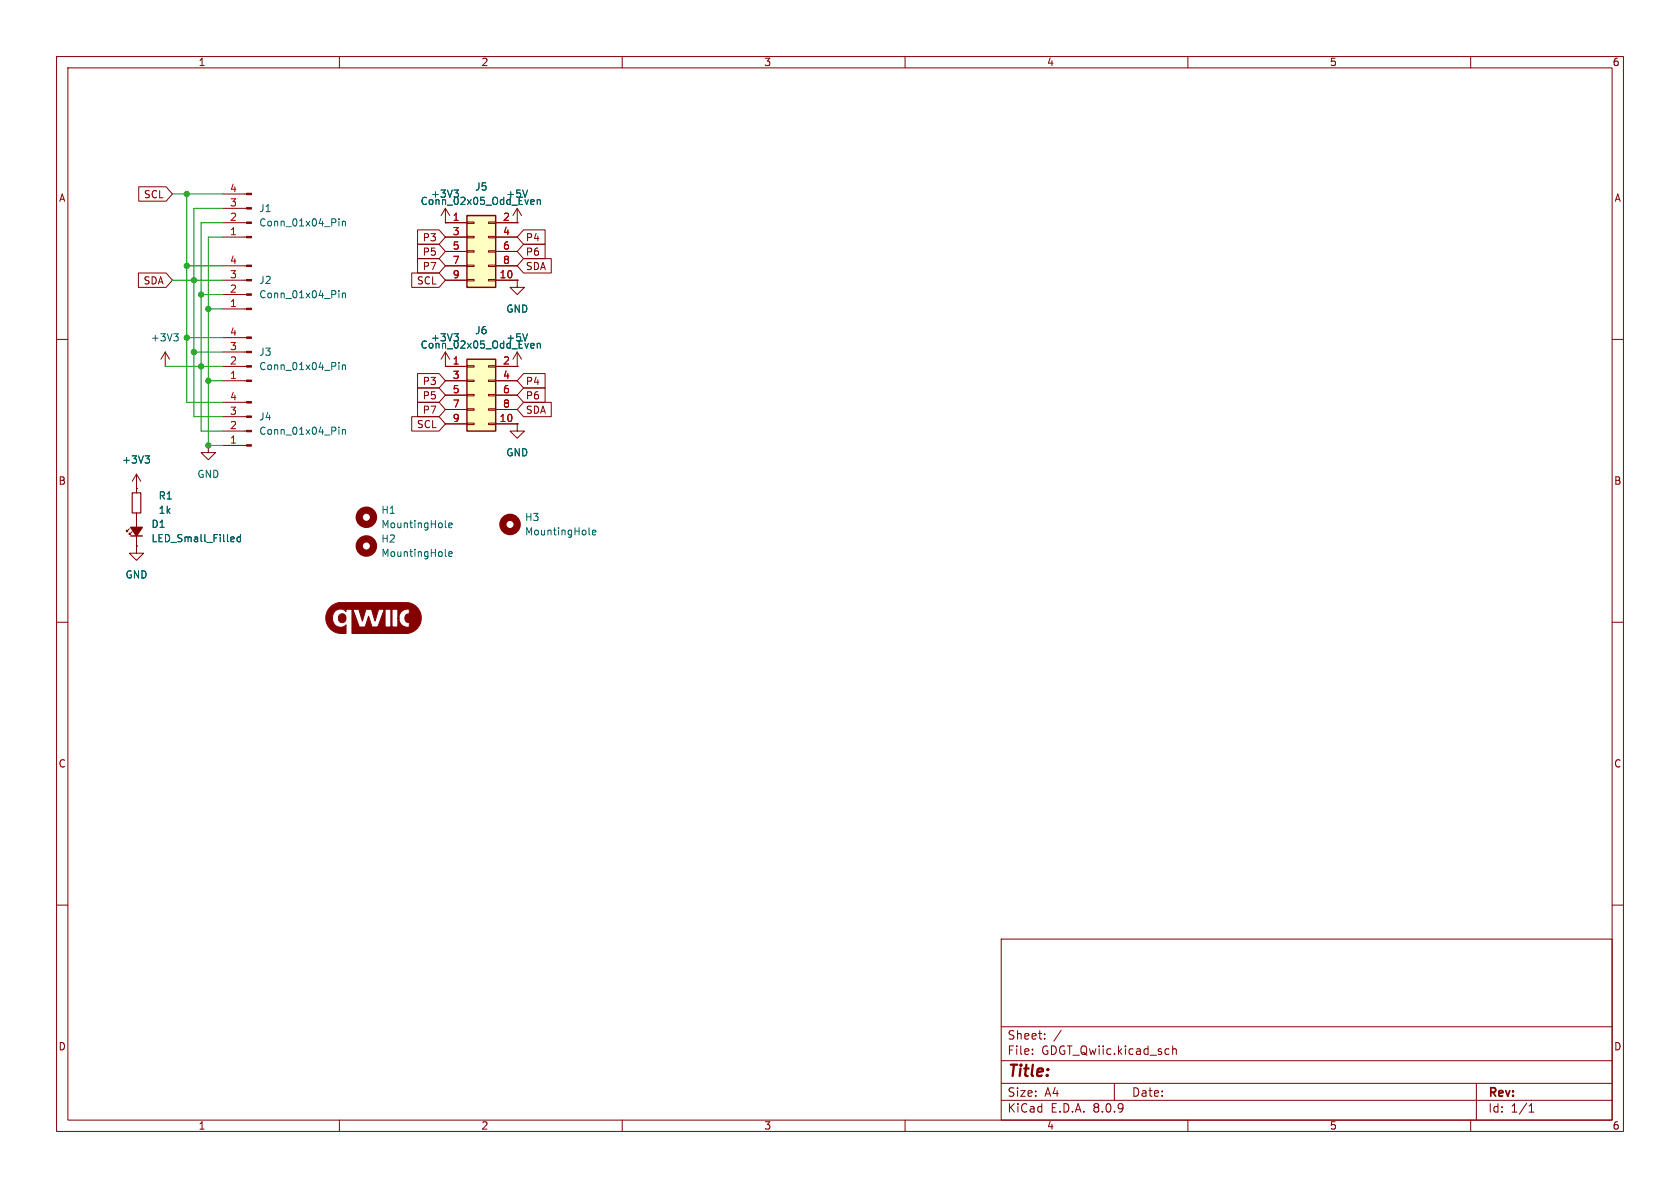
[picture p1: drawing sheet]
<svg xmlns="http://www.w3.org/2000/svg" width="297mm" height="210mm" viewBox="0 0 297 210" stroke-linecap="round" stroke-linejoin="round" font-family="sans-serif">
<g fill="none" stroke="#840000" stroke-width=".18">
<path d="M10 10h277v190h-277zM12 12h273v186h-273zM60 10v2M110 10v2M160 10v2M210 10v2M260 10v2M39.4 34.3h4.2M39.4 36.8h4.2M39.4 39.4h4.2M39.4 41.9h4.2M39.4 47h4.2"/>
<path d="M39.4 49.5h4.2M39.4 52.1h4.2M39.4 54.6h4.2M39.4 59.7h4.2M10 60h2M39.4 71.1h4.2M39.4 73.7h4.2M39.4 76.2h4.2M39.4 78.7h4.2M39.4 62.2h4.2M39.4 64.8h4.2M39.4 67.3h4.2"/>
<path d="M285 60h2M10 110h2M285 110h2M10 160h2M177 166h108v32h-108zM285 160h2M60 198v2M110 198v2M160 198v2M177 194.5h108M177 191.5h108M177 187.5h108"/>
<path d="M177 181.5h108M182.5 186.3v.1M182.5 185.5v.1M184.7 183.6v.1M184.7 182.8v.1M187.6 182.1l-1.3 2M197 191.5v3M207.3 184.9v1.5M207.3 185.5l.2-.1 .4 .1 .1 .9M210 198v2M260 198v2M261 191.5v6.5"/>
<path d="M270.3 196.6h.9M270.3 195.5l.4-.4v1.5"/>
</g>
<g fill="#840000" stroke="#840000" stroke-width=".18">
<path d="M58.4 107.3l.6-.4 .9-.4h12a2.74 2.74 0 0 1 2.6 2.7 2.74 2.74 0 0 1-2.4 2.8h-9.9v-4.3h.2l1.1 3.1h1.1l.6-1.9 .6 1.9h4.5v-1.5h.2a1.51 1.51 0 0 0 1.9 1.6v-.9a.76 .76 0 0 1-.8-.7 .76 .76 0 0 1 .8-.8v-.8a1.54 1.54 0 0 0-1.9 1.6h-.2v-1.6h-1v3.1h-.2v-3.1h-1v3.1h-1.3l1.1-3.1h-1l-.6 2.1-.6-2.1h-1l-.6 2.1-.6-1.7a.36 .36 0 0 0-.1-.4 .36 .36 0 0 0-.4 0h-1.8v.4a1.44 1.44 0 0 0-1.8-.2 1.44 1.44 0 0 0-.6 1.7 1.38 1.38 0 0 0 .9 1.2 1.38 1.38 0 0 0 1.5-.3v1.5a2.87 2.87 0 0 1-2.9-.9 2.87 2.87 0 0 1-.4-3z"/>
<path d="M43.6 34.2h.8v.2h-.8z"/>
<path d="M43.6 36.7h.8v.3h-.8z"/>
<path d="M43.6 39.2h.8v.3h-.8z"/>
<path d="M43.6 41.8h.8v.2h-.8z"/>
<path d="M43.6 46.9h.8v.2h-.8z"/>
<path d="M43.6 49.4h.8v.3h-.8z"/>
<path d="M43.6 51.9h.8v.3h-.8z"/>
<path d="M43.6 54.5h.8v.2h-.8z"/>
<path d="M43.6 71h.8v.2h-.8z"/>
<path d="M43.6 73.5h.8v.3h-.8z"/>
<path d="M43.6 76.1h.8v.2h-.8z"/>
<path d="M43.6 78.6h.8v.3h-.8z"/>
<path d="M43.6 59.6h.8v.2h-.8z"/>
<path d="M43.6 62.1h.8v.3h-.8z"/>
<path d="M43.6 64.6h.8v.3h-.8z"/>
<path d="M43.6 67.2h.8v.2h-.8z"/>
<circle cx="60.5" cy="109.3" r=".75"/>
</g>
<g fill="none" stroke="#006464" stroke-width=".18">
<path d="M59.9 38.7v.1M59.9 39.1v.8M60.5 39.1v.8M60.5 39.2l.2-.1 .3 .1 .1 .7M59.9 51.4v.1M59.9 51.8v.8M60.5 51.8v.8M60.5 51.9l.2-.1 .3 .1 .1 .7M59.9 64.1v.1M59.9 64.5v.8M59.9 75.5v.1M59.9 75.9v.9"/>
<path d="M60.5 64.5v.8M60.5 75.9v.9M60.5 64.6l.2-.1 .3 .1 .1 .7M60.5 76.1l.2-.2 .3 .1 .1 .8"/>
</g>
<path d="M82.5 63.5h5.1v12.7h-5.1z" fill="#ffffc2"/>
<g fill="none" stroke="#840000" stroke-width=".18">
<path d="M29.2 64.8h.1M29.2 62.2l-.8 1.3M29.2 62.2v2.6M29.2 62.2l.8 1.3M36.8 78.7v1.3h1.3l-1.3 1.3-1.2-1.3h1.2M36.8 78.7h.1M78.7 64.8h.1M78.7 64.8h3.8M78.7 74.9h3.8M78.7 67.3h3.8M78.7 69.9h3.8M78.7 72.4h3.8"/>
<path d="M78.7 62.2l-.7 1.3M78.7 62.2v2.6M78.7 62.2l.8 1.3M82.5 74.8h1.3v.3h-1.3zM82.5 72.3h1.3v.2h-1.3zM82.5 69.7h1.3v.3h-1.3zM82.5 67.2h1.3v.2h-1.3zM82.5 64.6h1.3v.3h-1.3zM86.4 74.8h1.2v.3h-1.2zM86.4 72.3h1.2v.2h-1.2zM86.4 69.7h1.2v.3h-1.2zM86.4 67.2h1.2v.2h-1.2z"/>
<path d="M86.4 64.6h1.2v.3h-1.2zM87.6 64.8h3.8M87.6 74.9h3.8M87.6 67.3h3.8M87.6 69.9h3.8M87.6 72.4h3.8M91.4 64.8h.1M91.4 62.2l-.7 1.3M91.4 62.2v2.6M91.4 62.2l.8 1.3M22.9 93.5l-.5 .5v-.3v.3h.2M23.4 94l-.5 .5v-.3v.3h.2"/>
<path d="M24.1 86.4h.1M24.1 96.5v1.3h1.3l-1.3 1.3-1.2-1.3h1.2M24.1 96.5h.1M24.1 83.8v3.3M24.1 90.7v5.8M24.1 83.8l-.7 1.3M24.1 83.8l.8 1.3"/>
</g>
<path d="M82.5 63.5h5.1v12.7h-5.1zM23.1 94.7h2" fill="none" stroke="#840000" stroke-width=".25"/>
<g fill="none" stroke="#006464" stroke-width=".18">
<path d="M30.7 59h.8l-.4 .5M31.3 59.5l.2 .2v.3l-.2 .3M80.3 59h.7l-.4 .5M80.8 59.5l.2 .2v.3M93.3 59l-.5 1.3M94 60.7l.4 .1v.2l-.6 .1M94.4 61.5h-.4M95 60.8l.2-.1 .3 .1v.7M95 60.7v.8M25.6 80.6h.8l-.4 .5M26.2 81.1l.2 .2v.3l-.2 .3M41.2 94.9l.2 .3-.6 .1"/>
<path d="M41.4 95.7l-.2 .1M42.5 94.5v1.3M42.5 95l-.4-.1-.2 .3 .1 .5h.5"/>
</g>
<path d="M23.4 87.1h1.5v3.6h-1.5z" fill="none" stroke="#840000" stroke-width=".2"/>
<path d="M23.1 93.2h2l-1 1.5z" fill="#840000" stroke="#840000" stroke-width=".25"/>
<path d="M82.5 38.1h5.1v12.7h-5.1z" fill="#ffffc2"/>
<g fill="none" stroke="#840000" stroke-width=".18">
<path d="M24.5 33h4.9l1.1 1.3-1.1 1.3h-4.9zM78.7 39.4h.1M78.7 39.4h3.8M78.7 36.8l-.7 1.3M78.7 36.8v2.6M78.7 36.8l.8 1.3M82.5 39.2h1.3v.3h-1.3zM86.4 39.2h1.2v.3h-1.2zM87.6 39.4h3.8M91.4 39.4h.1M91.4 36.8l-.7 1.3M91.4 36.8v2.6"/>
<path d="M91.4 36.8l.8 1.3M24.5 48.3h4.9l1.1 1.2-1.1 1.3h-4.9zM72.8 48.3h4.8l1.1 1.2-1.1 1.3h-4.8zM73.8 43.2h3.8l1.1 1.3-1.1 1.2h-3.8zM73.8 45.7h3.8l1.1 1.3-1.1 1.3h-3.8zM73.8 40.6h3.8l1.1 1.3-1.1 1.3h-3.8zM78.7 49.5h3.8M78.7 41.9h3.8M78.7 44.5h3.8M78.7 47h3.8M82.5 49.4h1.3v.3h-1.3zM82.5 46.9h1.3v.2h-1.3z"/>
<path d="M82.5 44.3h1.3v.3h-1.3zM82.5 41.8h1.3v.2h-1.3zM86.4 49.4h1.2v.3h-1.2zM86.4 46.9h1.2v.2h-1.2zM86.4 44.3h1.2v.3h-1.2zM86.4 41.8h1.2v.2h-1.2zM87.6 49.5h3.8M87.6 41.9h3.8M87.6 44.5h3.8M87.6 47h3.8M91.4 49.5v1.3h1.3l-1.3 1.3-1.2-1.3h1.2M91.4 49.5h.1"/>
<path d="M92.6 40.6h3.8v2.6h-3.8l-1.2-1.3zM92.6 45.7h4.9v2.6h-4.9l-1.2-1.3zM92.6 43.2h3.8v2.5h-3.8l-1.2-1.2zM72.8 73.7h4.8l1.1 1.2-1.1 1.3h-4.8zM73.8 71.1h3.8l1.1 1.3-1.1 1.3h-3.8zM73.8 68.6h3.8l1.1 1.3-1.1 1.2h-3.8zM73.8 66h3.8l1.1 1.3-1.1 1.3h-3.8zM78.7 64.8h.1M78.7 64.8h3.8M78.7 74.9h3.8M78.7 67.3h3.8M78.7 69.9h3.8"/>
<path d="M78.7 72.4h3.8M87.6 64.8h3.8M87.6 74.9h3.8M87.6 67.3h3.8M87.6 69.9h3.8M87.6 72.4h3.8M91.4 74.9v1.3h1.3l-1.3 1.3-1.2-1.3h1.2M91.4 74.9h.1M91.4 64.8h.1M92.6 68.6h3.8v2.5h-3.8l-1.2-1.2zM92.6 71.1h4.9v2.6h-4.9l-1.2-1.3zM92.6 66h3.8v2.6h-3.8l-1.2-1.3z"/>
<path d="M24.1 96.5h.1M24.1 86.4h.1M24.1 86.4v.7M24.1 90.7v2.5M24.1 94.7v1.8"/>
</g>
<path d="M82.5 38.1h5.1v12.7h-5.1z" fill="none" stroke="#840000" stroke-width=".25"/>
<g fill="none" stroke="#006464" stroke-width=".18">
<path d="M80.3 33.6h.7l-.4 .5M80.8 34.1l.2 .2v.3M93.3 33.6l-.5 1.3M94 35.3l.4 .1v.2l-.6 .1M94.4 36.1h-.4M95 35.4l.2-.1 .3 .1v.7M95 35.3v.8M80.3 59h.7l-.4 .5M80.8 59.5l.2 .2v.3M93.3 59l-.5 1.3M94 60.7l.4 .1v.2l-.6 .1M94.4 61.5h-.4"/>
<path d="M95 60.7v.8M95 60.8l.2-.1 .3 .1v.7M25.6 80.6h.8l-.4 .5M26.2 81.1l.2 .2v.3l-.2 .3M41.2 94.9l.2 .3-.6 .1M41.4 95.7l-.2 .1M42.5 94.5v1.3M42.5 95l-.4-.1-.2 .3 .1 .5h.5M78.7 98.2l.2 .2M78.7 93.1l.2 .2M79.3 97.9l.6-.1v-.2l-.4-.1-.2 .2 .1 .6h.5M79.3 92.9l.6-.2v-.2l-.4-.1-.2 .2 .1 .6h.5"/>
<path d="M104.1 94.4l.2 .2M104.7 94.1l.6-.1v-.2l-.4-.1-.2 .2 .1 .6h.5"/>
</g>
<g fill="none" stroke="#840000" stroke-width="1.3">
<circle cx="64.8" cy="96.5" r="1.27"/>
<circle cx="64.8" cy="91.4" r="1.27"/>
<circle cx="90.2" cy="92.7" r="1.27"/>
</g>
<g fill="none" stroke="#009600" stroke-width=".18">
<path d="M30.5 34.3h8.9M33 34.3v36.8h6.4M39.4 36.8h-5.1v36.9h5.1M39.4 39.4h-3.8v36.8h3.8M30.5 49.5h8.9M33 47h6.4M33 59.7h6.4M35.6 52.1h3.8M36.8 54.6h2.6M39.4 41.9h-2.6v36.8h2.6M29.2 64.8h10.2M34.3 62.2h5.1"/>
<path d="M36.8 67.3h2.6"/>
</g>
<g fill="#009600" stroke="#009600" stroke-width=".18">
<circle cx="34.3" cy="49.5" r=".46"/>
<circle cx="33" cy="47" r=".46"/>
<circle cx="36.8" cy="67.3" r=".46"/>
<circle cx="35.6" cy="64.8" r=".46"/>
<circle cx="34.3" cy="62.2" r=".46"/>
<circle cx="33" cy="59.7" r=".46"/>
<circle cx="36.8" cy="54.6" r=".46"/>
<circle cx="36.8" cy="78.7" r=".46"/>
<circle cx="35.6" cy="52.1" r=".46"/>
<circle cx="33" cy="34.3" r=".46"/>
</g>
<text font-size="2.8" fill="#840000" x="178" y="190.9">Title:</text>
<g font-size="2.1" fill="#840000">
<text x="178" y="184">Sheet:</text>
<text x="178" y="186.7">File:</text>
<text x="184.1" y="186.7">GDGT_Qwiic.kicad_sch</text>
<text x="178" y="196.9">KiCad</text>
<text x="178" y="194.1">Size:</text>
<text x="184.7" y="194.1">A4</text>
<text x="185.7" y="196.9">E.D.A.</text>
<text x="193.3" y="196.9">8.0.9</text>
<text x="200" y="194.1">Date:</text>
<text x="263" y="194.3">Rev:</text>
<text x="263" y="196.9">Id:</text>
<text x="267.1" y="196.9">1/1</text>
</g>
<g font-size="1.8" fill="#840000">
<text x="35" y="11.9">1</text>
<text x="85" y="11.9">2</text>
<text x="135" y="11.9">3</text>
<text x="185" y="11.9">4</text>
<text x="235" y="11.9">5</text>
<text x="285" y="11.9">6</text>
<text x="10.3" y="35.9">A</text>
<text x="25.3" y="35.2">SCL</text>
<text x="285.3" y="35.9">A</text>
<text x="74.6" y="45.4">P5</text>
<text x="74.6" y="47.9">P7</text>
<text x="74.6" y="42.9">P3</text>
<text x="92.9" y="42.9">P4</text>
<text x="92.9" y="47.9">SDA</text>
<text x="92.9" y="45.4">P6</text>
<text x="25.3" y="50.5">SDA</text>
<text x="73.6" y="50.5">SCL</text>
<text x="74.6" y="70.8">P5</text>
<text x="74.6" y="68.3">P3</text>
<text x="92.9" y="70.8">P6</text>
<text x="92.9" y="68.3">P4</text>
<text x="73.6" y="75.9">SCL</text>
<text x="74.6" y="73.3">P7</text>
<text x="92.9" y="73.3">SDA</text>
<text x="10.3" y="85.9">B</text>
<text x="285.3" y="85.9">B</text>
<text x="10.3" y="135.9">C</text>
<text x="285.3" y="135.9">C</text>
<text x="10.3" y="185.9">D</text>
<text x="285.3" y="185.9">D</text>
<text x="35" y="199.9">1</text>
<text x="85" y="199.9">2</text>
<text x="135" y="199.9">3</text>
<text x="185" y="199.9">4</text>
<text x="235" y="199.9">5</text>
<text x="285" y="199.9">6</text>
</g>
<g font-size="1.8" fill="#a90000">
<text x="40.6" y="34">4</text>
<text x="40.6" y="41.7">1</text>
<text x="40.6" y="39.1">2</text>
<text x="40.6" y="36.6">3</text>
<text x="79.9" y="39.1">1</text>
<text x="79.9" y="41.7">3</text>
<text x="88.8" y="39.1">2</text>
<text x="88.8" y="41.7">4</text>
<text x="40.6" y="46.7">4</text>
<text x="79.9" y="44.2">5</text>
<text x="79.9" y="46.7">7</text>
<text x="88.8" y="44.2">6</text>
<text x="88.8" y="46.7">8</text>
<text x="40.6" y="51.8">2</text>
<text x="40.6" y="49.3">3</text>
<text x="79.9" y="49.3">9</text>
<text x="88.2" y="49.3">10</text>
<text x="40.6" y="54.4">1</text>
<text x="40.6" y="59.4">4</text>
<text x="40.6" y="64.5">2</text>
<text x="40.6" y="62">3</text>
<text x="79.9" y="64.5">1</text>
<text x="88.8" y="64.5">2</text>
<text x="40.6" y="70.9">4</text>
<text x="40.6" y="67.1">1</text>
<text x="79.9" y="67.1">3</text>
<text x="79.9" y="69.6">5</text>
<text x="88.8" y="67.1">4</text>
<text x="88.8" y="69.6">6</text>
<text x="40.6" y="75.9">2</text>
<text x="40.6" y="73.4">3</text>
<text x="79.9" y="72.1">7</text>
<text x="79.9" y="74.7">9</text>
<text x="88.2" y="74.7">10</text>
<text x="88.8" y="72.1">8</text>
<text x="40.6" y="78.5">1</text>
</g>
<g font-size="1.8" fill="#006464">
<text x="76.1" y="35.2">+3V3</text>
<text x="83.9" y="33.9">J5</text>
<text x="89.4" y="35.2">+5V</text>
<text x="45.7" y="37.7">J1</text>
<text x="45.7" y="40.2">Conn_01x04_Pin</text>
<text x="74.3" y="36.4">Conn_02x05_Odd_Even</text>
<text x="45.7" y="50.4">J2</text>
<text x="45.7" y="52.9">Conn_01x04_Pin</text>
<text x="83.9" y="59.3">J6</text>
<text x="89.4" y="55.5">GND</text>
<text x="26.6" y="60.6">+3V3</text>
<text x="45.7" y="63.1">J3</text>
<text x="45.7" y="65.6">Conn_01x04_Pin</text>
<text x="74.3" y="61.8">Conn_02x05_Odd_Even</text>
<text x="76.1" y="60.6">+3V3</text>
<text x="89.4" y="60.6">+5V</text>
<text x="45.7" y="74.5">J4</text>
<text x="45.7" y="77.1">Conn_01x04_Pin</text>
<text x="21.5" y="82.1">+3V3</text>
<text x="89.4" y="80.9">GND</text>
<text x="27.9" y="88.5">R1</text>
<text x="34.8" y="84.7">GND</text>
<text x="26.7" y="93.5">D1</text>
<text x="27.9" y="91">1k</text>
<text x="67.3" y="91">H1</text>
<text x="67.3" y="93.6">MountingHole</text>
<text x="92.7" y="92.3">H3</text>
<text x="92.7" y="94.8">MountingHole</text>
<text x="26.7" y="96">LED_Small_Filled</text>
<text x="67.3" y="96.1">H2</text>
<text x="67.3" y="98.7">MountingHole</text>
<text x="22.1" y="102.5">GND</text>
</g>
</svg>
